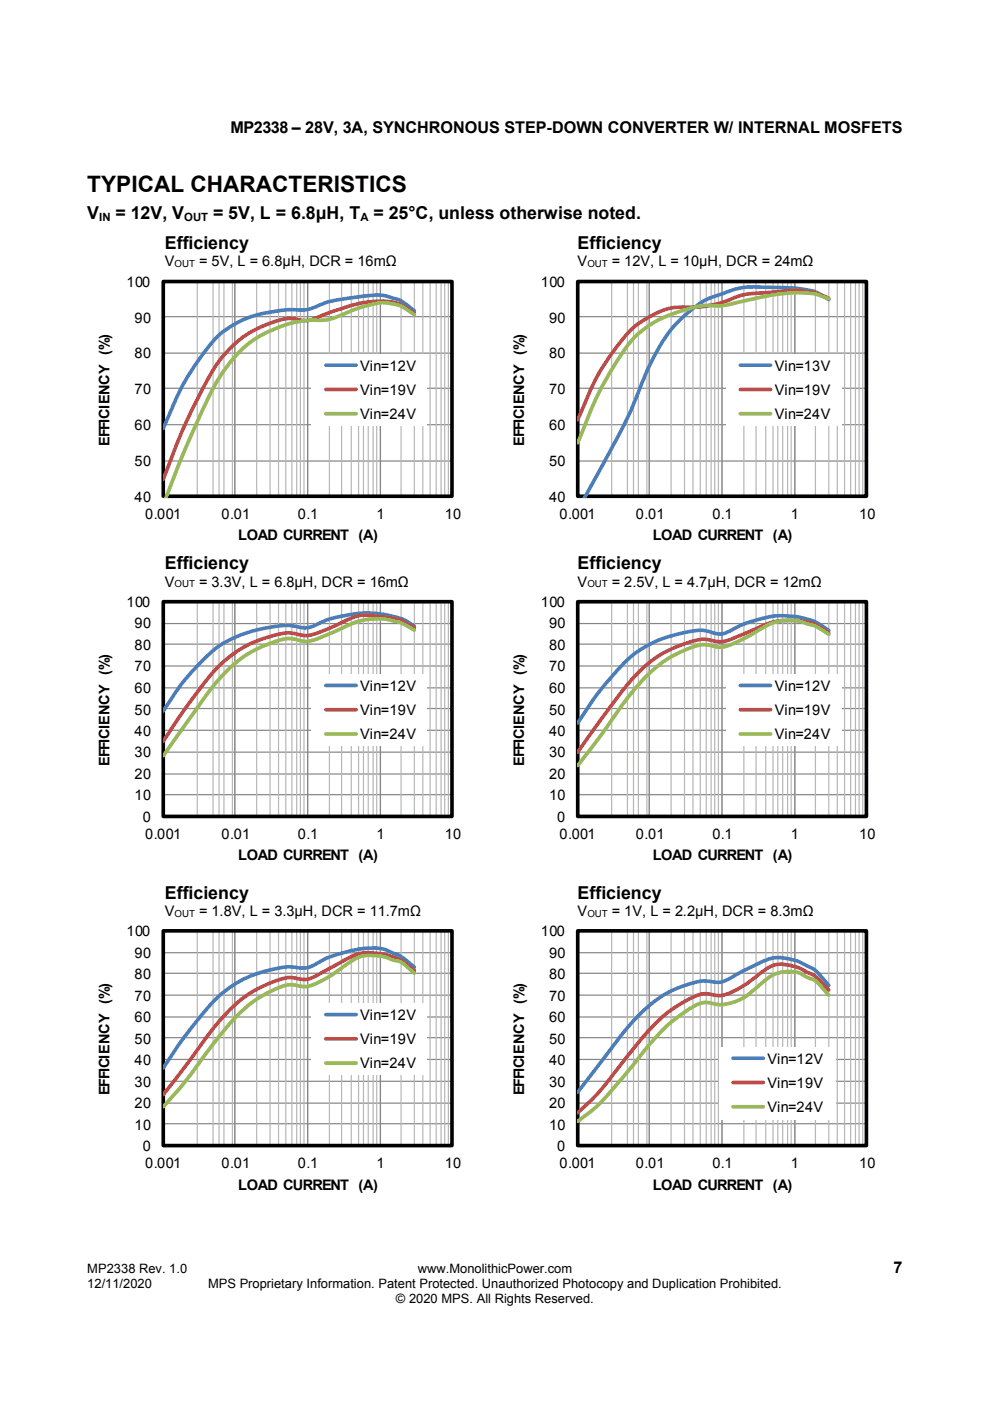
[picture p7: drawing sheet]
<svg xmlns="http://www.w3.org/2000/svg" width="210mm" height="297mm" viewBox="0 0 210 297" stroke-linecap="round" stroke-linejoin="round" font-family="sans-serif">
<path d="M34.6 59.7h61.3v45.5M49.8 59.7v45.5M65.3 59.7v45.5M80.7 59.7v45.5M34.6 74.9h61.3M34.6 67.1h61.3M34.6 97.7h61.3M34.6 90h61.3M34.6 82.3h61.3" fill="none" stroke="#868686" stroke-width=".26"/>
<g fill="none" stroke="#b7b7b7" stroke-width=".26">
<path d="M41.8 59.7v45.5M45.2 59.7v45.5M46.5 59.7v45.5M47.5 59.7v45.5M49.3 59.7v45.5M49.8 59.7v45.5M54.4 59.7v45.5M57.3 59.7v45.5M59.1 59.7v45.5M60.6 59.7v45.5M61.9 59.7v45.5M62.9 59.7v45.5"/>
<path d="M63.7 59.7v45.5M64.5 59.7v45.5M65.3 59.7v45.5M69.9 59.7v45.5M72.5 59.7v45.5M74.5 59.7v45.5M76.1 59.7v45.5M77.1 59.7v45.5M78.1 59.7v45.5M79.1 59.7v45.5M79.9 59.7v45.5M80.7 59.7v45.5"/>
<path d="M85.1 59.7v45.5M87.9 59.7v45.5M89.7 59.7v45.5M91.2 59.7v45.5M92.5 59.7v45.5M93.6 59.7v45.5M94.3 59.7v45.5M95.1 59.7v45.5M95.9 59.7v45.5"/>
</g>
<path d="M34.6 59.7h61.3v45.5h-61.3z" fill="none" stroke="#000" stroke-width=".77" stroke-linecap="butt"/>
<path d="M34.6 59.7v45.5h61.3" fill="none" stroke="#000" stroke-width=".26"/>
<path d="M87.9 65.9l-.5-.3a8.3 8.3 0 0 0-4.7-2.6 15.7 15.7 0 0 0-7.5 0l-.7 .1a23.3 23.3 0 0 0-8.6 2.4l-1.3 .2a29.9 29.9 0 0 0-14.1 2.6 18.4 18.4 0 0 0-7.6 7 56.5 56.5 0 0 0-7.8 14.5l-.5 1" fill="none" stroke="#4a7ebb" stroke-width=".77"/>
<path d="M87.9 66.4l-.5-.3a9.7 9.7 0 0 0-8-2.2 40.6 40.6 0 0 0-12.2 3.5 6.6 6.6 0 0 1-5.1 .1 15.3 15.3 0 0 0-6.8 1.9 24.2 24.2 0 0 0-11.6 11.7 134.9 134.9 0 0 0-9.1 20.5" fill="none" stroke="#be4b48" stroke-width=".77"/>
<path d="M87.9 66.7a10.1 10.1 0 0 0-10.4-1.8l-2.2 .7a26.3 26.3 0 0 1-6.9 2.3 24.1 24.1 0 0 0-18.5 7.6 40.4 40.4 0 0 0-7.1 11.8 230.8 230.8 0 0 0-7.6 18.2" fill="none" stroke="#98b954" stroke-width=".77"/>
<path d="M66.1 75h24.5v15.2h-24.5z" fill="#fff"/>
<path d="M69.1 77.4h6.4M175.8 63.5l-.5-.3a9.4 9.4 0 0 0-5.6-2l-6.5-.3a18.8 18.8 0 0 0-10.7 1.6 18.1 18.1 0 0 0-8.1 5.1 38 38 0 0 0-8.2 13.6 142.2 142.2 0 0 1-10.2 20.6l-2 3.7" fill="none" stroke="#4a7ebb" stroke-width=".77"/>
<path d="M175.8 63.2a17.1 17.1 0 0 0-10.5-1.4l-2.9 .3a17.1 17.1 0 0 0-8.7 1.9l-1.2 .3a25.9 25.9 0 0 1-8.7 .8 18.2 18.2 0 0 0-9.4 4.3 49.4 49.4 0 0 0-11 17.6l-.9 2M69.1 82.6h6.4" fill="none" stroke="#be4b48" stroke-width=".77"/>
<path d="M175.8 63.4a17.6 17.6 0 0 0-10.4-1.1l-3 .5-5.4 1.2a16.9 16.9 0 0 1-7 .8 26.9 26.9 0 0 0-15.5 6.8 71 71 0 0 0-11.6 21.3l-.4 1M69.1 87.7h6.4" fill="none" stroke="#98b954" stroke-width=".77"/>
<path d="M122.5 59.7h61.3v45.5M137.7 59.7v45.5M153.1 59.7v45.5M168.6 59.7v45.5M122.5 74.9h61.3M122.5 67.1h61.3M122.5 97.7h61.3M122.5 90h61.3M122.5 82.3h61.3" fill="none" stroke="#868686" stroke-width=".26"/>
<g fill="none" stroke="#b7b7b7" stroke-width=".26">
<path d="M129.7 59.7v45.5M133.1 59.7v45.5M134.4 59.7v45.5M135.4 59.7v45.5M137.2 59.7v45.5M137.7 59.7v45.5M142.3 59.7v45.5M145.2 59.7v45.5M147 59.7v45.5M148.5 59.7v45.5M149.8 59.7v45.5M150.8 59.7v45.5"/>
<path d="M151.6 59.7v45.5M152.4 59.7v45.5M153.1 59.7v45.5M157.8 59.7v45.5M160.4 59.7v45.5M162.4 59.7v45.5M164 59.7v45.5M165 59.7v45.5M166 59.7v45.5M167 59.7v45.5M167.8 59.7v45.5M168.6 59.7v45.5"/>
<path d="M173 59.7v45.5M175.8 59.7v45.5M177.6 59.7v45.5M179.1 59.7v45.5M180.4 59.7v45.5M181.4 59.7v45.5M182.2 59.7v45.5M183 59.7v45.5M183.8 59.7v45.5"/>
</g>
<path d="M122.5 59.7h61.3v45.5h-61.3z" fill="none" stroke="#000" stroke-width=".77" stroke-linecap="butt"/>
<path d="M122.5 59.7v45.5h61.3" fill="none" stroke="#000" stroke-width=".26"/>
<path d="M154.1 75h24.4v15.2h-24.4z" fill="#fff"/>
<path d="M157 77.4h6.4M87.9 132.8a16.8 16.8 0 0 0-9.8-2.8 28.5 28.5 0 0 0-12.2 2.9 7.3 7.3 0 0 1-3.8-.2 28.4 28.4 0 0 0-9.6 1.4 21.6 21.6 0 0 0-10.6 7 51.9 51.9 0 0 0-7.3 9.6" fill="none" stroke="#4a7ebb" stroke-width=".77"/>
<path d="M157 82.6h6.4M87.9 133.1a12.3 12.3 0 0 0-7.9-2.4 8.9 8.9 0 0 0-7.1 1.1l-2.3 1.1a18.1 18.1 0 0 1-6 1.9l-.6-.1a9 9 0 0 0-6.4 .2 25.6 25.6 0 0 0-14.7 10.4l-4.3 5.9-4 6" fill="none" stroke="#be4b48" stroke-width=".77"/>
<path d="M157 87.7h6.4M87.9 133.6a14.2 14.2 0 0 0-15-.6l-2.3 1.1a24 24 0 0 1-5.3 1.9l-1.3-.1a7.7 7.7 0 0 0-6.4 .4 27 27 0 0 0-13.4 10.5l-9.6 13.5" fill="none" stroke="#98b954" stroke-width=".77"/>
<g fill="none" stroke="#868686" stroke-width=".26">
<path d="M34.6 136.6h61.3M34.6 132.2h61.3M34.6 127.6h61.3v45.5M49.8 127.6v45.5M65.3 127.6v45.5M80.7 127.6v45.5M34.6 159.5h61.3M34.6 154.8h61.3M34.6 150.2h61.3M34.6 145.8h61.3M34.6 141.2h61.3M34.6 168.5h61.3"/>
<path d="M34.6 164.1h61.3"/>
</g>
<g fill="none" stroke="#b7b7b7" stroke-width=".26">
<path d="M41.8 127.6v45.5M45.2 127.6v45.5M46.5 127.6v45.5M47.5 127.6v45.5M49.3 127.6v45.5M49.8 127.6v45.5M54.4 127.6v45.5M57.3 127.6v45.5M59.1 127.6v45.5M60.6 127.6v45.5M61.9 127.6v45.5M62.9 127.6v45.5"/>
<path d="M63.7 127.6v45.5M64.5 127.6v45.5M65.3 127.6v45.5M69.9 127.6v45.5M72.5 127.6v45.5M74.5 127.6v45.5M76.1 127.6v45.5M77.1 127.6v45.5M78.1 127.6v45.5M79.1 127.6v45.5M79.9 127.6v45.5M80.7 127.6v45.5"/>
<path d="M85.1 127.6v45.5M87.9 127.6v45.5M89.7 127.6v45.5M91.2 127.6v45.5M92.5 127.6v45.5M93.6 127.6v45.5M94.3 127.6v45.5M95.1 127.6v45.5M95.9 127.6v45.5"/>
</g>
<path d="M34.6 127.6h61.3v45.5h-61.3z" fill="none" stroke="#000" stroke-width=".77" stroke-linecap="butt"/>
<path d="M34.6 127.6v45.5h61.3" fill="none" stroke="#000" stroke-width=".26"/>
<path d="M66.1 142.9h24.5v15.2h-24.5z" fill="#fff"/>
<path d="M175.8 133.7a15.9 15.9 0 0 0-11.9-3l-1.5 .2a25.9 25.9 0 0 0-8 3.1 4.4 4.4 0 0 1-3.8 0 11.6 11.6 0 0 0-6.7 .4 23.6 23.6 0 0 0-13.8 8.6l-3.6 4.5-4 5.8M69.1 145.3h6.4" fill="none" stroke="#4a7ebb" stroke-width=".77"/>
<path d="M175.8 134.2l-.5-.3a11.7 11.7 0 0 0-8.6-2.4 16.7 16.7 0 0 0-7.5 2.3l-1.4 .6a14.7 14.7 0 0 1-5.3 1.7l-.6-.1a8.3 8.3 0 0 0-6.4 .4 25.3 25.3 0 0 0-12.8 9.2l-5.6 7.4-4.6 6.5M69.1 150.5h6.4" fill="none" stroke="#be4b48" stroke-width=".77"/>
<path d="M175.8 134.5l-.5-.3a9 9 0 0 0-4.5-2.1 10.7 10.7 0 0 0-10 1.6l-1.6 .9a16.8 16.8 0 0 1-6.7 2.6l-.6-.1a6.8 6.8 0 0 0-5.6 .3 27.2 27.2 0 0 0-12.4 9.6l-1.8 2.4a184.4 184.4 0 0 1-9.6 12.9M69.1 155.6h6.4" fill="none" stroke="#98b954" stroke-width=".77"/>
<g fill="none" stroke="#868686" stroke-width=".26">
<path d="M122.5 136.6h61.3M122.5 132.2h61.3M122.5 127.6h61.3v45.5M137.7 127.6v45.5M153.1 127.6v45.5M168.6 127.6v45.5M122.5 159.5h61.3M122.5 154.8h61.3M122.5 150.2h61.3M122.5 145.8h61.3M122.5 141.2h61.3M122.5 168.5h61.3"/>
<path d="M122.5 164.1h61.3"/>
</g>
<g fill="none" stroke="#b7b7b7" stroke-width=".26">
<path d="M129.7 127.6v45.5M133.1 127.6v45.5M134.4 127.6v45.5M135.4 127.6v45.5M137.2 127.6v45.5M137.7 127.6v45.5M142.3 127.6v45.5M145.2 127.6v45.5M147 127.6v45.5M148.5 127.6v45.5M149.8 127.6v45.5M150.8 127.6v45.5"/>
<path d="M151.6 127.6v45.5M152.4 127.6v45.5M153.1 127.6v45.5M157.8 127.6v45.5M160.4 127.6v45.5M162.4 127.6v45.5M164 127.6v45.5M165 127.6v45.5M166 127.6v45.5M167 127.6v45.5M167.8 127.6v45.5M168.6 127.6v45.5"/>
<path d="M173 127.6v45.5M175.8 127.6v45.5M177.6 127.6v45.5M179.1 127.6v45.5M180.4 127.6v45.5M181.4 127.6v45.5M182.2 127.6v45.5M183 127.6v45.5M183.8 127.6v45.5"/>
</g>
<path d="M122.5 127.6h61.3v45.5h-61.3z" fill="none" stroke="#000" stroke-width=".77" stroke-linecap="butt"/>
<path d="M122.5 127.6v45.5h61.3" fill="none" stroke="#000" stroke-width=".26"/>
<path d="M154.1 142.9h24.4v15.2h-24.4z" fill="#fff"/>
<path d="M157 145.3h6.4M87.9 205.1l-.5-.4a11.1 11.1 0 0 0-4.9-3 11.8 11.8 0 0 0-7.3-.3l-.7 .2a24.5 24.5 0 0 0-8.6 3.4 7.2 7.2 0 0 1-3.9 0 24.3 24.3 0 0 0-19.2 10.2l-4.3 5.5-3.9 5.7" fill="none" stroke="#4a7ebb" stroke-width=".77"/>
<path d="M157 150.5h6.4M87.9 205.8a13.3 13.3 0 0 0-9.7-3.8 11 11 0 0 0-6.1 2.1l-2.2 1.2a14.9 14.9 0 0 1-5.3 2.4l-.6-.1a7.4 7.4 0 0 0-5.6 .4 26.5 26.5 0 0 0-12.4 9.1l-11.4 15" fill="none" stroke="#be4b48" stroke-width=".77"/>
<path d="M157 155.6h6.4M87.9 206.3a11.9 11.9 0 0 0-3.5-2.6l-1.1-.2a10.5 10.5 0 0 0-7.3-.5l-2.7 1.6a24.5 24.5 0 0 1-8 4.5h-1.3a6.7 6.7 0 0 0-5.6 .6 30.2 30.2 0 0 0-12 10.1l-.5 .7a156.6 156.6 0 0 1-10.2 12.9l-1.1 1.3" fill="none" stroke="#98b954" stroke-width=".77"/>
<g fill="none" stroke="#868686" stroke-width=".26">
<path d="M34.6 197.4h61.3v45.5M49.8 197.4v45.5M65.3 197.4v45.5M80.7 197.4v45.5M34.6 215.6h61.3M34.6 211h61.3M34.6 206.4h61.3M34.6 202h61.3M34.6 238.3h61.3M34.6 233.9h61.3M34.6 229.3h61.3M34.6 224.6h61.3"/>
<path d="M34.6 220h61.3"/>
</g>
<g fill="none" stroke="#b7b7b7" stroke-width=".26">
<path d="M41.8 197.4v45.5M45.2 197.4v45.5M46.5 197.4v45.5M47.5 197.4v45.5M49.3 197.4v45.5M49.8 197.4v45.5M54.4 197.4v45.5M57.3 197.4v45.5M59.1 197.4v45.5M60.6 197.4v45.5M61.9 197.4v45.5M62.9 197.4v45.5"/>
<path d="M63.7 197.4v45.5M64.5 197.4v45.5M65.3 197.4v45.5M69.9 197.4v45.5M72.5 197.4v45.5M74.5 197.4v45.5M76.1 197.4v45.5M77.1 197.4v45.5M78.1 197.4v45.5M79.1 197.4v45.5M79.9 197.4v45.5M80.7 197.4v45.5"/>
<path d="M85.1 197.4v45.5M87.9 197.4v45.5M89.7 197.4v45.5M91.2 197.4v45.5M92.5 197.4v45.5M93.6 197.4v45.5M94.3 197.4v45.5M95.1 197.4v45.5M95.9 197.4v45.5"/>
</g>
<path d="M34.6 197.4h61.3v45.5h-61.3z" fill="none" stroke="#000" stroke-width=".77" stroke-linecap="butt"/>
<path d="M34.6 197.4v45.5h61.3" fill="none" stroke="#000" stroke-width=".26"/>
<path d="M66.1 212.7h24.5v15.1h-24.5z" fill="#fff"/>
<path d="M69.1 215.1h6.4M175.8 208.9l-.4-.4a9.4 9.4 0 0 0-4.2-3.7 11.7 11.7 0 0 0-7.3-1.7 53.3 53.3 0 0 0-9.5 4.6 5.7 5.7 0 0 1-4.5 .3 19.8 19.8 0 0 0-8.2 2.4 37.3 37.3 0 0 0-11.7 11.4l-7.5 9.8" fill="none" stroke="#4a7ebb" stroke-width=".77"/>
<path d="M175.8 209.9a14.9 14.9 0 0 0-3.8-3.4l-.4-.2a10.9 10.9 0 0 0-7-1.8 17.7 17.7 0 0 0-5.5 3.6 14.6 14.6 0 0 1-6.6 3l-.6-.1a6.1 6.1 0 0 0-5.6 .7 34.8 34.8 0 0 0-11.9 10.6l-.6 .7a91.9 91.9 0 0 1-9.6 11.4l-1.7 1.5M69.1 220.3h6.4" fill="none" stroke="#be4b48" stroke-width=".77"/>
<path d="M175.8 211a14.3 14.3 0 0 0-3.5-3.4l-1.1-.4a7.2 7.2 0 0 0-8.6 .4 36.9 36.9 0 0 1-5.6 4.3 9.2 9.2 0 0 1-7 .6 8.1 8.1 0 0 0-4.9 2.1 46.4 46.4 0 0 0-10.7 11.1l-4.2 5a33 33 0 0 1-7.7 7M69.1 225.4h6.4" fill="none" stroke="#98b954" stroke-width=".77"/>
<g fill="none" stroke="#868686" stroke-width=".26">
<path d="M122.5 197.4h61.3v45.5M137.7 197.4v45.5M153.1 197.4v45.5M168.6 197.4v45.5M122.5 215.6h61.3M122.5 211h61.3M122.5 206.4h61.3M122.5 202h61.3M122.5 238.3h61.3M122.5 233.9h61.3M122.5 229.3h61.3M122.5 224.6h61.3"/>
<path d="M122.5 220h61.3"/>
</g>
<g fill="none" stroke="#b7b7b7" stroke-width=".26">
<path d="M129.7 197.4v45.5M133.1 197.4v45.5M134.4 197.4v45.5M135.4 197.4v45.5M137.2 197.4v45.5M137.7 197.4v45.5M142.3 197.4v45.5M145.2 197.4v45.5M147 197.4v45.5M148.5 197.4v45.5M149.8 197.4v45.5M150.8 197.4v45.5"/>
<path d="M151.6 197.4v45.5M152.4 197.4v45.5M153.1 197.4v45.5M157.8 197.4v45.5M160.4 197.4v45.5M162.4 197.4v45.5M164 197.4v45.5M165 197.4v45.5M166 197.4v45.5M167 197.4v45.5M167.8 197.4v45.5M168.6 197.4v45.5"/>
<path d="M173 197.4v45.5M175.8 197.4v45.5M177.6 197.4v45.5M179.1 197.4v45.5M180.4 197.4v45.5M181.4 197.4v45.5M182.2 197.4v45.5M183 197.4v45.5M183.8 197.4v45.5"/>
</g>
<path d="M122.5 197.4h61.3v45.5h-61.3z" fill="none" stroke="#000" stroke-width=".77" stroke-linecap="butt"/>
<path d="M122.5 197.4v45.5h61.3" fill="none" stroke="#000" stroke-width=".26"/>
<path d="M152.5 221.9h24.7v15.5h-24.7z" fill="#fff"/>
<path d="M155.5 224.4h6.4" fill="none" stroke="#4a7ebb" stroke-width=".77"/>
<path d="M155.5 229.5h6.4" fill="none" stroke="#be4b48" stroke-width=".77"/>
<path d="M155.5 234.7h6.4" fill="none" stroke="#98b954" stroke-width=".77"/>
<text font-size="4.8" x="18.5" y="40.8">TYPICAL CHARACTERISTICS</text>
<g font-size="3.8">
<text x="18.5" y="46.4">V</text>
<text x="24.5" y="46.4">= 12V, V</text>
<text x="45.2" y="46.4">= 5V, L = 6.8μH, T</text>
<text x="79.2" y="46.4">= 25°C, unless otherwise noted.</text>
<text x="35" y="52.8">Efficiency</text>
<text x="122.5" y="52.8">Efficiency</text>
<text x="35" y="120.7">Efficiency</text>
<text x="122.5" y="120.7">Efficiency</text>
<text x="35" y="190.5">Efficiency</text>
<text x="122.5" y="190.5">Efficiency</text>
</g>
<g font-size="3.4">
<text x="48.9" y="28.2">MP2338 – 28V, 3A, SYNCHRONOUS STEP-DOWN CONVERTER W/ INTERNAL MOSFETS</text>
<text x="189.5" y="269.9">7</text>
</g>
<g font-size="3.1">
<text x="35" y="56.5">V</text>
<text x="42.2" y="56.5">= 5V, L = 6.8µH, DCR = 16mΩ</text>
<text x="122.5" y="56.5">V</text>
<text x="129.8" y="56.5">= 12V, L = 10µH, DCR = 24mΩ</text>
<text x="26.8" y="60.8">100</text>
<text x="114.7" y="60.8">100</text>
<text x="28.6" y="68.4">90</text>
<text x="116.5" y="68.4">90</text>
<text x="28.6" y="76">80</text>
<text x="116.5" y="76">80</text>
<text x="28.6" y="83.6">70</text>
<text x="76.4" y="78.6">Vin=12V</text>
<text x="76.4" y="83.7">Vin=19V</text>
<text x="116.5" y="83.6">70</text>
<text x="164.3" y="78.6">Vin=13V</text>
<text x="164.3" y="83.7">Vin=19V</text>
<text x="76.4" y="88.8">Vin=24V</text>
<text x="164.3" y="88.8">Vin=24V</text>
<text x="23.2" y="94.5" transform="rotate(-90 23.2 94.5)">EFFICIENCY (%)</text>
<text x="28.6" y="91.2">60</text>
<text x="111.1" y="94.5" transform="rotate(-90 111.1 94.5)">EFFICIENCY (%)</text>
<text x="116.5" y="91.2">60</text>
<text x="28.6" y="98.8">50</text>
<text x="116.5" y="98.8">50</text>
<text x="28.6" y="106.4">40</text>
<text x="116.5" y="106.4">40</text>
<text x="30.8" y="110">0.001</text>
<text x="47" y="110">0.01</text>
<text x="63.2" y="110">0.1</text>
<text x="79.8" y="110">1</text>
<text x="94.3" y="110">10</text>
<text x="118.7" y="110">0.001</text>
<text x="134.9" y="110">0.01</text>
<text x="151.1" y="110">0.1</text>
<text x="167.7" y="110">1</text>
<text x="182.2" y="110">10</text>
<text x="50.5" y="114.5">LOAD CURRENT (A)</text>
<text x="138.5" y="114.5">LOAD CURRENT (A)</text>
<text x="35" y="124.4">V</text>
<text x="42.2" y="124.4">= 3.3V, L = 6.8µH, DCR = 16mΩ</text>
<text x="122.5" y="124.4">V</text>
<text x="129.8" y="124.4">= 2.5V, L = 4.7µH, DCR = 12mΩ</text>
<text x="26.8" y="128.7">100</text>
<text x="114.7" y="128.7">100</text>
<text x="28.6" y="137.8">80</text>
<text x="28.6" y="133.2">90</text>
<text x="116.5" y="137.8">80</text>
<text x="116.5" y="133.2">90</text>
<text x="28.6" y="142.4">70</text>
<text x="116.5" y="142.4">70</text>
<text x="28.6" y="146.9">60</text>
<text x="76.4" y="146.5">Vin=12V</text>
<text x="116.5" y="146.9">60</text>
<text x="164.3" y="146.5">Vin=12V</text>
<text x="28.6" y="151.5">50</text>
<text x="76.4" y="151.6">Vin=19V</text>
<text x="116.5" y="151.5">50</text>
<text x="164.3" y="151.6">Vin=19V</text>
<text x="28.6" y="160.6">30</text>
<text x="28.6" y="156">40</text>
<text x="76.4" y="156.7">Vin=24V</text>
<text x="116.5" y="160.6">30</text>
<text x="116.5" y="156">40</text>
<text x="164.3" y="156.7">Vin=24V</text>
<text x="23.2" y="162.4" transform="rotate(-90 23.2 162.4)">EFFICIENCY (%)</text>
<text x="28.6" y="165.2">20</text>
<text x="111.1" y="162.4" transform="rotate(-90 111.1 162.4)">EFFICIENCY (%)</text>
<text x="116.5" y="165.2">20</text>
<text x="28.6" y="169.7">10</text>
<text x="116.5" y="169.7">10</text>
<text x="30.3" y="174.3">0</text>
<text x="30.8" y="177.9">0.001</text>
<text x="47" y="177.9">0.01</text>
<text x="63.2" y="177.9">0.1</text>
<text x="79.8" y="177.9">1</text>
<text x="94.3" y="177.9">10</text>
<text x="118.2" y="174.3">0</text>
<text x="118.7" y="177.9">0.001</text>
<text x="134.9" y="177.9">0.01</text>
<text x="151.1" y="177.9">0.1</text>
<text x="167.7" y="177.9">1</text>
<text x="182.2" y="177.9">10</text>
<text x="50.5" y="182.4">LOAD CURRENT (A)</text>
<text x="138.5" y="182.4">LOAD CURRENT (A)</text>
<text x="35" y="194.2">V</text>
<text x="42.2" y="194.2">= 1.8V, L = 3.3µH, DCR = 11.7mΩ</text>
<text x="122.5" y="194.2">V</text>
<text x="129.8" y="194.2">= 1V, L = 2.2µH, DCR = 8.3mΩ</text>
<text x="26.8" y="198.5">100</text>
<text x="28.6" y="203">90</text>
<text x="114.7" y="198.5">100</text>
<text x="116.5" y="203">90</text>
<text x="28.6" y="207.6">80</text>
<text x="116.5" y="207.6">80</text>
<text x="28.6" y="212.2">70</text>
<text x="116.5" y="212.2">70</text>
<text x="28.6" y="221.3">50</text>
<text x="28.6" y="216.7">60</text>
<text x="76.4" y="216.3">Vin=12V</text>
<text x="76.4" y="221.4">Vin=19V</text>
<text x="116.5" y="221.3">50</text>
<text x="116.5" y="216.7">60</text>
<text x="28.6" y="225.8">40</text>
<text x="76.4" y="226.5">Vin=24V</text>
<text x="116.5" y="225.8">40</text>
<text x="162.8" y="225.6">Vin=12V</text>
<text x="23.2" y="232.2" transform="rotate(-90 23.2 232.2)">EFFICIENCY (%)</text>
<text x="28.6" y="230.4">30</text>
<text x="111.1" y="232.2" transform="rotate(-90 111.1 232.2)">EFFICIENCY (%)</text>
<text x="116.5" y="230.4">30</text>
<text x="162.8" y="230.7">Vin=19V</text>
<text x="28.6" y="239.5">10</text>
<text x="28.6" y="234.9">20</text>
<text x="116.5" y="239.5">10</text>
<text x="116.5" y="234.9">20</text>
<text x="162.8" y="235.8">Vin=24V</text>
<text x="30.3" y="244.1">0</text>
<text x="118.2" y="244.1">0</text>
<text x="30.8" y="247.7">0.001</text>
<text x="47" y="247.7">0.01</text>
<text x="63.2" y="247.7">0.1</text>
<text x="79.8" y="247.7">1</text>
<text x="94.3" y="247.7">10</text>
<text x="118.7" y="247.7">0.001</text>
<text x="134.9" y="247.7">0.01</text>
<text x="151.1" y="247.7">0.1</text>
<text x="167.7" y="247.7">1</text>
<text x="182.2" y="247.7">10</text>
<text x="50.5" y="252.2">LOAD CURRENT (A)</text>
<text x="138.5" y="252.2">LOAD CURRENT (A)</text>
</g>
<g font-size="2.7">
<text x="18.5" y="269.9">MP2338 Rev. 1.0</text>
<text x="88.6" y="269.9">www.MonolithicPower.com</text>
<text x="18.5" y="273.2">12/11/2020</text>
<text x="44.1" y="273.2">MPS Proprietary Information. Patent Protected. Unauthorized Photocopy and Duplication Prohibited.</text>
<text x="84" y="276.3">© 2020 MPS. All Rights Reserved.</text>
</g>
<g font-size="2.4">
<text x="21" y="46.8">IN</text>
<text x="39.1" y="46.8">OUT</text>
<text x="76.5" y="46.8">A</text>
</g>
<g font-size="2.1">
<text x="37" y="56.6">OUT</text>
<text x="124.6" y="56.6">OUT</text>
<text x="37" y="124.5">OUT</text>
<text x="124.6" y="124.5">OUT</text>
<text x="37" y="194.3">OUT</text>
<text x="124.6" y="194.3">OUT</text>
</g>
</svg>
